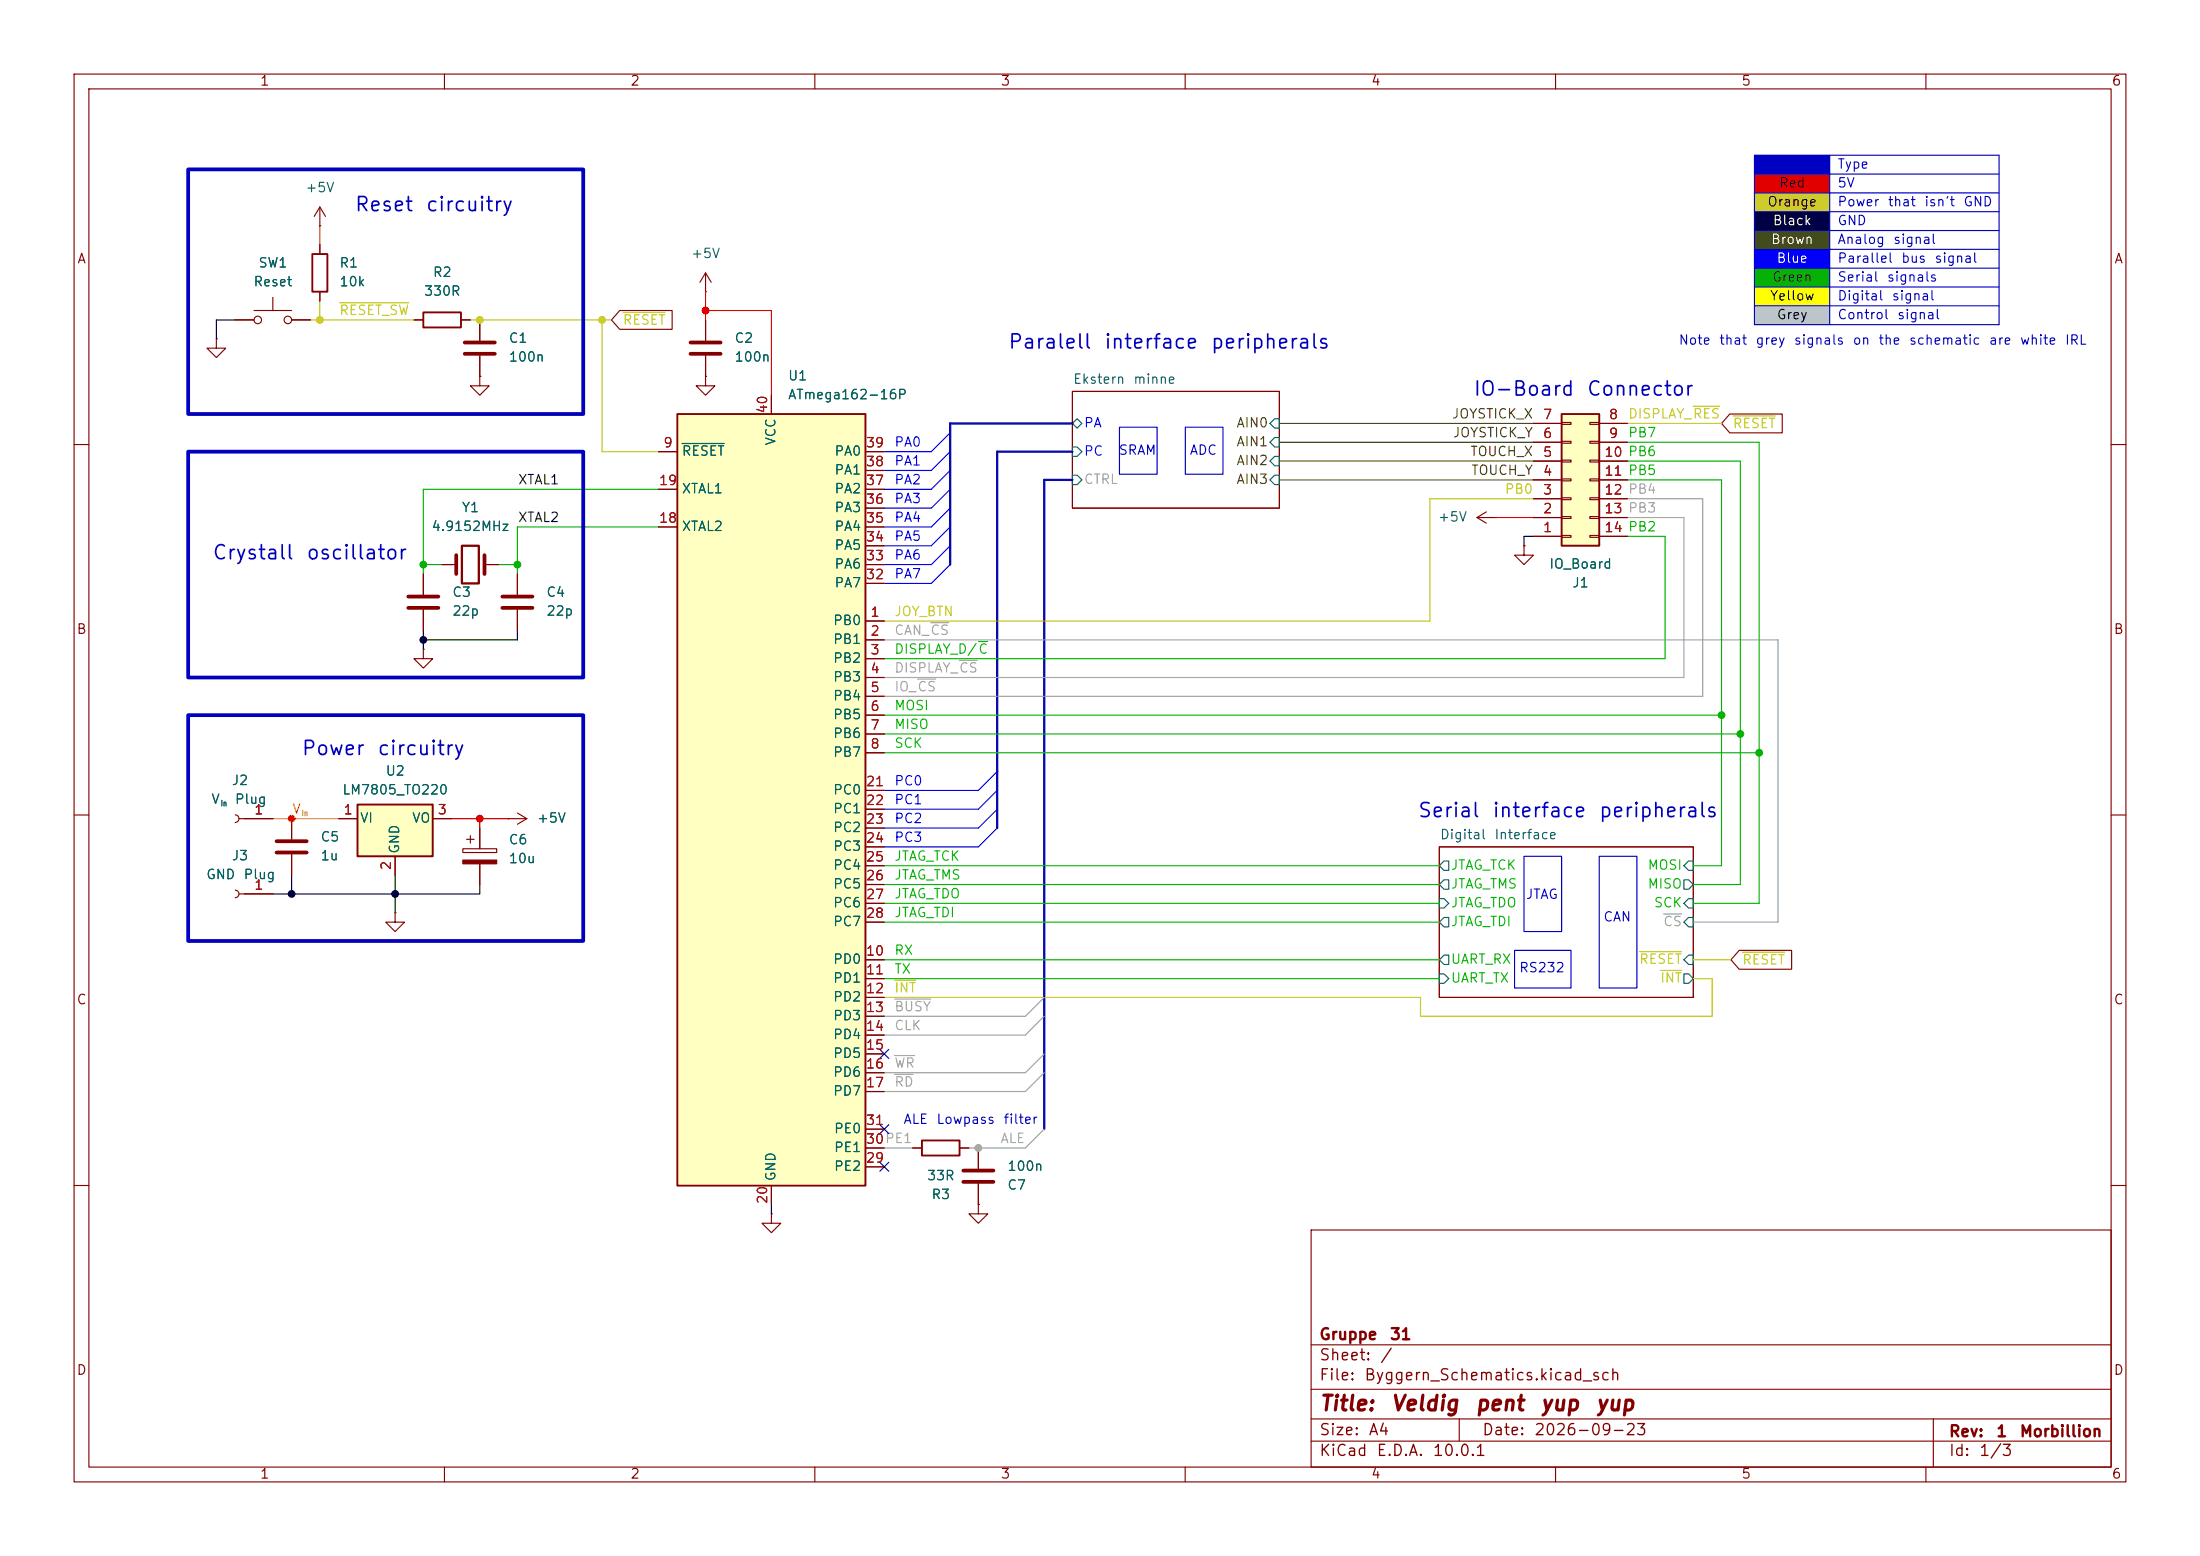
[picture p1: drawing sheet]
<svg xmlns="http://www.w3.org/2000/svg" width="297mm" height="210mm" viewBox="0 0 297 210" stroke-linecap="round" stroke-linejoin="round" font-family="sans-serif">
<g fill="none" stroke="#840000" stroke-width=".15">
<path d="M10 10h277v190h-277zM12 12h273v186h-273zM60 10v2M110 10v2M160 10v2M210 10v2M260 10v2M144.8 52.8h27.9v15.8h-27.9zM10 60h2M285 60h2M10 110h2M194.3 114.3h34.3v20.3h-34.3z"/>
<path d="M285 110h2M10 160h2M177 166h108v32h-108zM285 160h2M60 198v2M110 198v2M160 198v2M177 194.5h108M177 191.5h108M177 187.5h108M177 181.5h108M197 191.5v3"/>
<path d="M210 198v2M260 198v2M261 191.5v6.5"/>
</g>
<path d="M236.9 21h10.1v2.5h-10.1z" fill="#0000c2"/>
<path d="M236.9 23.5h10.1v2.5h-10.1z" fill="#f00"/>
<path d="M236.9 26h10.1v2.6h-10.1z" fill="#f90"/>
<path d="M236.9 28.6h10.1v2.5h-10.1z" fill="#000"/>
<path d="M236.9 31.1h10.1v2.6h-10.1z" fill="#484800"/>
<path d="M236.9 33.7h10.1v2.5h-10.1z" fill="#00f"/>
<path d="M236.9 36.2h10.1v2.5h-10.1z" fill="#00c200"/>
<path d="M236.9 38.7h10.1v2.6h-10.1z" fill="#ff0"/>
<path d="M236.9 41.3h10.1v2.5h-10.1z" fill="#c2c2c2"/>
<path d="M144.8 52.8h27.9v15.8h-27.9zM194.3 114.3h34.3v20.3h-34.3z" fill="none" stroke="#840000" stroke-width=".15"/>
<g fill="none" stroke="#006464" stroke-width=".15">
<path d="M144.8 57.2l.6-.7 .6 .7-.6 .6zM172.1 59.1h.6v1.2h-.6l-.7-.6zM172.1 56.5h.6v1.3h-.6l-.7-.6zM144.8 60.3h.6l.6 .7-.6 .6h-.6zM144.8 64.1h.6l.6 .7-.6 .6h-.6zM172.1 61.6h.6v1.3h-.6l-.7-.7zM172.1 64.1h.6v1.3h-.6l-.7-.6zM194.9 118.7h.7v1.3h-.7l-.6-.6zM194.9 116.2h.7v1.3h-.7l-.6-.7zM227.3 118.7h.7l.6 .7-.6 .6h-.7zM228 116.2h.6v1.3h-.6l-.7-.7zM194.3 131.4h.6l.7 .7-.7 .6h-.6z"/>
<path d="M194.3 121.3h.6l.7 .6-.7 .7h-.6zM194.9 128.9h.7v1.3h-.7l-.6-.7zM194.9 123.8h.7v1.3h-.7l-.6-.6zM227.3 124.5l.7-.7h.6v1.3h-.6zM227.3 131.4h.7l.6 .7-.6 .6h-.7zM228 121.3h.6v1.3h-.6l-.7-.7zM228 128.9h.6v1.3h-.6l-.7-.7z"/>
</g>
<path d="M224.6 123.4h2.4" fill="none" stroke="#9a9a9a" stroke-width=".15"/>
<path d="M221.3 128.4h5.7M224.2 131h2.8" fill="none" stroke="#c3c300" stroke-width=".15"/>
<path d="M210.8 55.9h5.1v17.8h-5.1z" fill="#ffffc2"/>
<path d="M210.8 55.9h5.1v17.8h-5.1zM124.5 153.9h5v2.1h-5z" fill="none" stroke="#840000" stroke-width=".25"/>
<g fill="none" stroke="#840000" stroke-width=".15">
<path d="M95.2 43.2v2.8M95.2 48v2.8M207 59.7h3.8M207 57.2h3.8M210.8 59.6h1.3v.2h-1.3zM210.8 57h1.3v.3h-1.3zM214.6 59.6h1.3v.2h-1.3zM214.6 57h1.3v.3h-1.3zM215.9 59.7h3.8M215.9 57.2h3.8M57.1 77.5v2.8M59.7 76.2h1.9"/>
<path d="M65.4 76.2h1.9M69.8 77.5v2.8M207 72.4h3.8M207 69.9h3.8M207 67.3h3.8M207 64.8h3.8M207 62.2h3.8M210.8 72.3h1.3v.2h-1.3zM210.8 69.7h1.3v.3h-1.3zM210.8 67.2h1.3v.2h-1.3zM210.8 64.6h1.3v.3h-1.3zM210.8 62.1h1.3v.3h-1.3z"/>
<path d="M214.6 72.3h1.3v.2h-1.3zM214.6 69.7h1.3v.3h-1.3zM214.6 67.2h1.3v.2h-1.3zM214.6 64.6h1.3v.3h-1.3zM214.6 62.1h1.3v.3h-1.3zM215.9 72.4h3.8M215.9 69.9h3.8M215.9 67.3h3.8M215.9 64.8h3.8M215.9 62.2h3.8M57.1 82.3v2.8M69.8 82.3v2.8"/>
<path d="M68.6 110.5h.1M68.6 110.5h2.5M69.8 109.7l1.3 .8M71.1 110.5l-1.3 .8M123.2 154.9h1.3M129.5 154.9h1.3M132.1 154.9v2.8M132.1 159.8v2.8M132.1 162.6v1.2h1.2l-1.2 1.3-1.3-1.3h1.3M132.1 162.6h.1"/>
</g>
<path d="M93.2 46.2h4.1M93.2 47.8h4.1M61.6 74.9v2.6M65.4 74.9v2.6M55.1 82h4.1M55.1 80.5h4.1M67.8 82h4.1M67.8 80.5h4.1M130 158h4.1M130 159.5h4.1" fill="none" stroke="#840000" stroke-width=".51"/>
<path d="M62.4 73.7h2.2v5h-2.2z" fill="none" stroke="#840000" stroke-width=".3"/>
<path d="M48.3 108.6h10.1v7h-10.1z" fill="#ffffc2"/>
<path d="M42.2 34.3h2v5.1h-2zM57.1 42.2h5.1v2h-5.1zM48.3 108.6h10.1v7h-10.1z" fill="none" stroke="#840000" stroke-width=".25"/>
<g fill="none" stroke="#840000" stroke-width=".15">
<path d="M43.2 30.5h.1M43.2 27.9l-.8 1.3M43.2 27.9l.7 1.3M43.2 27.9v2.6M43.2 33v1.3M43.2 39.4v1.2M95.2 39.4h.1M95.2 36.8l-.7 1.3M95.2 36.8l.8 1.3M95.2 36.8v2.6M29.2 45.7v1.3h1.3l-1.3 1.3-1.3-1.3h1.3M29.2 45.7h.1"/>
<path d="M31.7 43.2h2.6M34.3 41.9h5.1M36.8 40.1v1.8M39.4 43.2h2.5M55.9 43.2h1.2M62.2 43.2h1.3M64.8 43.2v2.8M64.8 48v2.8M95.2 50.8v1.3h1.3l-1.3 1.2-1.2-1.2h1.2M95.2 50.8h.1M57.1 87.6v1.3h1.3l-1.3 1.3-1.2-1.3h1.2M57.1 87.6h.1"/>
<path d="M31.7 110a.51 .51 0 0 1 .6 .5 .51 .51 0 0 1-.6 .5M32.3 110.5h4.5M39.4 110.5v2.8M39.4 115.3v2.8M45.7 110.5h2.6M53.3 115.6v2.5M58.4 110.5h2.6M31.7 120.1a.51 .51 0 0 1 .6 .6 .51 .51 0 0 1-.6 .5M32.3 120.7h4.5M53.3 123.2v1.3h1.3l-1.3 1.2-1.2-1.2h1.2M53.3 123.2h.1M104.1 163.8v1.3h1.3l-1.3 1.3-1.2-1.3h1.2"/>
<path d="M104.1 163.8h.1"/>
<circle cx="34.8" cy="43.2" r=".51"/>
<circle cx="38.9" cy="43.2" r=".51"/>
</g>
<path d="M62.7 46.2h4.1M62.7 47.8h4.1M37.3 115.1h4.1M37.3 113.5h4.1" fill="none" stroke="#840000" stroke-width=".51"/>
<path d="M91.4 55.9h25.4v104.1h-25.4z" fill="#ffffc2"/>
<path d="M91.4 55.9h25.4v104.1h-25.4z" fill="none" stroke="#840000" stroke-width=".25"/>
<g fill="none" stroke="#840000" stroke-width=".15">
<path d="M43.2 33v1.3M43.2 39.4v1.2M31.7 43.2h2.6M39.4 43.2h2.5M55.9 43.2h1.2M62.2 43.2h1.3M64.8 50.8v1.3h1.2l-1.2 1.2-1.3-1.2h1.3M64.8 50.8h.1M64.8 43.2v2.8M64.8 48v2.8M83.7 41.9h7v2.6h-7l-1.2-1.3zM95.2 50.8h.1"/>
<path d="M95.2 43.2v2.8M95.2 48v2.8M104.1 53.3v2.6M207 59.7h3.8M207 57.2h3.8M215.9 59.7h3.8M215.9 57.2h3.8M233.5 55.9h7.1v2.5h-7.1l-1.1-1.2zM57.1 77.5v2.8M59.7 76.2h1.3M66 76.2h1.3M69.8 77.5v2.8"/>
<path d="M88.9 61h2.5M88.9 71.1h2.5M88.9 66h2.5M116.8 61h2.6M116.8 71.1h2.6M116.8 66h2.6M116.8 78.7h2.6M116.8 76.2h2.6M116.8 73.7h2.6M116.8 68.6h2.6M116.8 63.5h2.6M199.4 69.9l1.3 .7"/>
<path d="M199.4 69.9h2.5M200.7 69.1l-1.3 .8M201.9 69.9h.1M205.7 73.7v1.2h1.3l-1.3 1.3-1.2-1.3h1.2M205.7 73.7h.1M207 69.9h3.8M207 72.4h3.8M207 67.3h3.8M207 64.8h3.8M207 62.2h3.8M215.9 69.9h3.8M215.9 72.4h3.8"/>
<path d="M215.9 67.3h3.8M215.9 64.8h3.8M215.9 62.2h3.8M57.1 82.3v2.8M69.8 82.3v2.8M116.8 83.8h2.6M116.8 86.4h2.6M116.8 88.9h2.6M116.8 91.4h2.6M116.8 94h2.6M116.8 96.5h2.6M116.8 99.1h2.6"/>
<path d="M33 110.5h3.8M39.4 110.5v2.8M39.4 115.3v2.8M45.7 110.5h2.6M53.3 115.6v2.5M58.4 110.5h2.6M62.5 114.6h4.6v.5h-4.6zM63 113.3h1M63.5 112.8v1M64.8 111.8v2.8M64.8 116.6v2.8M68.6 110.5h.1"/>
<path d="M116.8 101.6h2.6M116.8 106.7h2.6M116.8 109.2h2.6M116.8 111.8h2.6M116.8 114.3h2.6M116.8 116.8h2.6M116.8 119.4h2.6M33 120.7h3.8M116.8 129.5h2.6M116.8 132.1h2.6M116.8 134.6h2.6M116.8 137.2h2.6"/>
<path d="M116.8 139.7h2.6M116.8 121.9h2.6M116.8 124.5h2.6M234.8 128.3h7.1v2.5h-7.1l-1.1-1.3zM116.8 142.2h2.6M116.8 144.8h2.6M116.8 147.3h2.6M116.8 157.5h2.6M116.8 154.9h2.6M116.8 152.4h2.6M123.2 154.9h1.3M129.5 154.9h1.3"/>
<path d="M132.1 154.9v2.8M132.1 159.8v2.8M104.1 160v2.6M132.1 162.6h.1"/>
</g>
<path d="M92.1 59.9h5.7" fill="none" stroke="#006464" stroke-width=".15"/>
<path d="M62.5 116.1h4.6v.5h-4.6z" fill="#840000" stroke="#840000" stroke-width=".15"/>
<g fill="none" stroke="#c3c300" stroke-width=".15">
<path d="M41.9 43.2h14M43.2 40.6v2.6M45.8 40.9h9.4M63.5 43.2h19M81.3 43.2v17.8h7.6M84.1 42.2h5.7M219.7 57.2h12.7M228.6 54.8h3.5M234 56.1h5.7M207 67.3h-14v16.5h-73.6M120.8 132.3h2.8M228.6 129.5h5.1"/>
<path d="M228.6 132.1h2.5v5.1h-39.3v-2.6h-72.4M235.2 128.5h5.7"/>
</g>
<g fill="none" stroke="#9a9a9a" stroke-width=".15">
<path d="M219.7 67.3h10.2v26.7h-110.5M219.7 69.9h7.6v21.5h-107.9M119.4 86.4h120.6v38.1h-11.4M123.9 91.7h2.4M125.6 84h2.5M129.5 89.1h2.4M120.8 134.8h4.8M141 137.2l-2.6 2.5h-19M141 134.6l-2.6 2.6h-19M119.4 154.9h3.8M120.8 142.5h2.6M120.8 145h2.5"/>
<path d="M141 152.4l-2.6 2.5h-7.6M141 144.8l-2.6 2.5h-19M141 142.2l-2.6 2.6h-19"/>
</g>
<g fill="none" stroke="#00b200" stroke-width=".15">
<path d="M219.7 59.7h17.8v62.2h-8.9M219.7 64.8h12.7v52h-3.8M219.7 62.2h15.2v57.2h-6.3M219.7 72.4h5.1v16.5h-105.4M119.4 96.5h113M119.4 99.1h115.5M132.1 86.6h1.2M119.4 116.8h74.9M119.4 119.4h74.9M119.4 101.6h118.1M119.4 121.9h74.9M119.4 129.5h74.9"/>
<path d="M119.4 124.5h74.9M119.4 132.1h74.9"/>
</g>
<g fill="none" stroke="#0000c2" stroke-width=".15">
<path d="M236.9 23.5h33M236.9 26h33M236.9 28.6h33M236.9 31.1h33M236.9 33.7h33M236.9 36.2h33M236.9 38.7h33M236.9 21h33v22.8h-33zM247 21v22.8M151.1 57.7h5.1v6.3h-5.1zM160 57.7h5.1v6.3h-5.1zM236.9 41.3h33"/>
<path d="M205.7 115.6h5.1v10.1h-5.1zM215.9 115.6h5.1v17.8h-5.1zM204.5 128.3h7.6v5.1h-7.6z"/>
</g>
<path d="M144.8 57.2h-16.5v19M144.8 61h-10.2v50.8M144.8 64.8h-3.8v87.6" fill="none" stroke="#000084" stroke-width=".3"/>
<path d="M57.1 76.2h2.6M67.3 76.2h2.5M88.9 71.1h-19.1v6.4M88.9 66h-31.8v11.5" fill="none" stroke="#009600" stroke-width=".15"/>
<path d="M31.7 43.2h-2.5v2.5M207 72.4h-1.3v1.3M57.1 85.1v2.5M69.8 85.1v1.3h-12.7M39.4 118.1v2.6M53.3 118.1v5.1M64.8 119.4v1.3h-28M104.1 162.6v1.2" fill="none" stroke="#000" stroke-width=".15"/>
<path d="M36.8 110.5h8.9" fill="none" stroke="#ff5700" stroke-width=".15"/>
<path d="M43.2 30.5v2.5M95.2 39.4v3.8M95.2 41.9h8.9v11.4M201.9 69.9h5.1M61 110.5h7.6M64.8 110.5v1.3" fill="none" stroke="#f00" stroke-width=".15"/>
<path d="M128.3 58.4l-2.6 2.6h-6.3M128.3 73.7l-2.6 2.5h-6.3M128.3 71.1l-2.6 2.6h-6.3M128.3 76.2l-2.6 2.5h-6.3M128.3 63.5l-2.6 2.5h-6.3M128.3 66l-2.6 2.6h-6.3M128.3 68.6l-2.6 2.5h-6.3M128.3 61l-2.6 2.5h-6.3M134.6 106.7l-2.5 2.5h-12.7M134.6 104.1l-2.5 2.6h-12.7M134.6 109.2l-2.5 2.6h-12.7M134.6 111.8l-2.5 2.5h-12.7" fill="none" stroke="#00f" stroke-width=".15"/>
<path d="M172.7 59.7h34.3M172.7 57.2h34.3M172.7 62.2h34.3M172.7 64.8h34.3" fill="none" stroke="#484800" stroke-width=".15"/>
<path d="M118.8 151.8l1.2 1.2M118.8 141.6l1.2 1.2M118.8 156.9l1.2 1.2M120 151.8l-1.2 1.2M120 141.6l-1.2 1.2M120 156.9l-1.2 1.2" fill="none" stroke="#000084" stroke-width=".15"/>
<path d="M25.4 22.9h53.3v33h-53.3zM25.4 61h53.3v30.4h-53.3zM25.4 96.5h53.3v30.5h-53.3z" fill="none" stroke="#0000c2" stroke-width=".51"/>
<g fill="#00b200" stroke="#00b200" stroke-width=".14">
<circle cx="237.5" cy="101.6" r=".46"/>
<circle cx="234.9" cy="99.1" r=".46"/>
<circle cx="232.4" cy="96.5" r=".46"/>
</g>
<g fill="#009600" stroke="#009600" stroke-width=".14">
<circle cx="69.8" cy="76.2" r=".46"/>
<circle cx="57.1" cy="76.2" r=".46"/>
</g>
<g fill="#c3c300" stroke="#c3c300" stroke-width=".14">
<circle cx="43.2" cy="43.2" r=".46"/>
<circle cx="81.3" cy="43.2" r=".46"/>
<circle cx="64.8" cy="43.2" r=".46"/>
</g>
<g fill="#f00" stroke="#f00" stroke-width=".14">
<circle cx="95.2" cy="41.9" r=".46"/>
<circle cx="64.8" cy="110.5" r=".46"/>
</g>
<circle cx="132.1" cy="154.9" r=".46" fill="#9a9a9a" stroke="#9a9a9a" stroke-width=".14"/>
<g fill="#000" stroke="#000" stroke-width=".14">
<circle cx="57.1" cy="86.4" r=".46"/>
<circle cx="39.4" cy="120.7" r=".46"/>
<circle cx="53.3" cy="120.7" r=".46"/>
</g>
<circle cx="39.4" cy="110.5" r=".46" fill="#ff5700" stroke="#ff5700" stroke-width=".14"/>
<g font-size="2" fill="#840000">
<text x="178" y="190.9">Title:</text>
<text x="187.7" y="190.9">Veldig</text>
<text x="199" y="190.9">pent</text>
<text x="207.8" y="190.9">yup</text>
<text x="215.3" y="190.9">yup</text>
</g>
<g font-size="1.9" fill="#0000c2">
<text x="47.8" y="29">Reset</text>
<text x="57.4" y="29">circuitry</text>
<text x="136" y="47.5">Paralell</text>
<text x="148.9" y="47.5">interface</text>
<text x="163.3" y="47.5">peripherals</text>
<text x="198.8" y="53.9">IO-Board</text>
<text x="214.1" y="53.9">Connector</text>
<text x="28.6" y="76">Crystall</text>
<text x="41.2" y="76">oscillator</text>
<text x="40.6" y="102.4">Power</text>
<text x="50.8" y="102.4">circuitry</text>
<text x="191.3" y="110.8">Serial</text>
<text x="201.3" y="110.8">interface</text>
<text x="215.7" y="110.8">peripherals</text>
</g>
<g font-size="1.5" fill="#840000">
<text x="178" y="184">Sheet:</text>
<text x="178" y="181.2">Gruppe</text>
<text x="186.2" y="184">/</text>
<text x="187.5" y="181.2">31</text>
<text x="178" y="186.7">File:</text>
<text x="184.1" y="186.7">Byggern_Schematics.kicad_sch</text>
<text x="178" y="196.9">KiCad</text>
<text x="178" y="194.1">Size:</text>
<text x="184.7" y="194.1">A4</text>
<text x="185.7" y="196.9">E.D.A.</text>
<text x="193.3" y="196.9">10.0.1</text>
<text x="200" y="194.1">Date:</text>
<text x="207" y="194.1">2026-09-23</text>
<text x="263" y="194.3">Rev:</text>
<text x="263" y="196.9">Id:</text>
<text x="267.1" y="196.9">1/3</text>
<text x="269.4" y="194.3">1</text>
<text x="272.6" y="194.3">Morbillion</text>
</g>
<g font-size="1.3" fill="#840000">
<text x="35" y="11.9">1</text>
<text x="85" y="11.9">2</text>
<text x="135" y="11.9">3</text>
<text x="185" y="11.9">4</text>
<text x="235" y="11.9">5</text>
<text x="285" y="11.9">6</text>
<text x="10.3" y="35.9">A</text>
<text x="285.3" y="35.9">A</text>
<text x="10.3" y="85.9">B</text>
<text x="285.3" y="85.9">B</text>
<text x="10.3" y="135.9">C</text>
<text x="285.3" y="135.9">C</text>
<text x="10.3" y="185.9">D</text>
<text x="285.3" y="185.9">D</text>
<text x="35" y="199.9">1</text>
<text x="85" y="199.9">2</text>
<text x="135" y="199.9">3</text>
<text x="185" y="199.9">4</text>
<text x="235" y="199.9">5</text>
<text x="285" y="199.9">6</text>
</g>
<g font-size="1.3" fill="#0000c2">
<text x="248" y="23.1">Type</text>
<text x="248" y="25.6">5V</text>
<text x="248" y="28.2">Power</text>
<text x="254.8" y="28.2">that</text>
<text x="259.7" y="28.2">isn't</text>
<text x="265" y="28.2">GND</text>
<text x="248" y="30.7">GND</text>
<text x="248" y="33.2">Analog</text>
<text x="248" y="35.8">Parallel</text>
<text x="255.5" y="33.2">signal</text>
<text x="256.6" y="35.8">bus</text>
<text x="261.1" y="35.8">signal</text>
<text x="248" y="38.3">Serial</text>
<text x="248" y="40.9">Digital</text>
<text x="254.6" y="38.3">signals</text>
<text x="255.3" y="40.9">signal</text>
<text x="226.5" y="46.8">Note</text>
<text x="232" y="46.8">that</text>
<text x="236.9" y="46.8">grey</text>
<text x="242.1" y="46.8">signals</text>
<text x="248" y="43.4">Control</text>
<text x="250" y="46.8">on</text>
<text x="253.5" y="46.8">the</text>
<text x="256" y="43.4">signal</text>
<text x="257.6" y="46.8">schematic</text>
<text x="268.4" y="46.8">are</text>
<text x="272.6" y="46.8">white</text>
<text x="278.7" y="46.8">IRL</text>
<text x="150.9" y="61.7">SRAM</text>
<text x="160.5" y="61.7">ADC</text>
<text x="205.9" y="121.6">JTAG</text>
<text x="216.4" y="124.7">CAN</text>
<text x="205" y="131.6">RS232</text>
<text x="121.9" y="152">ALE</text>
<text x="126.3" y="152">Lowpass</text>
<text x="135.4" y="152">filter</text>
</g>
<g font-size="1.3" fill="#006464">
<text x="41.1" y="26.3">+5V</text>
<text x="93.2" y="35.2">+5V</text>
<text x="34.1" y="39">Reset</text>
<text x="34.8" y="36.4">SW1</text>
<text x="45.7" y="36.4">R1</text>
<text x="45.7" y="39">10k</text>
<text x="57.1" y="40.2">330R</text>
<text x="58.3" y="37.7">R2</text>
<text x="68.6" y="46.6">C1</text>
<text x="99.1" y="46.6">C2</text>
<text x="68.6" y="49.1">100n</text>
<text x="99.1" y="49.1">100n</text>
<text x="106.3" y="51.7">U1</text>
<text x="144.8" y="52.1">Ekstern</text>
<text x="152.9" y="52.1">minne</text>
<text x="106.3" y="54.2">ATmega162-16P</text>
<text x="91.9" y="61.8">RESET</text>
<text x="105" y="60.2" transform="rotate(-90 105 60.2)">VCC</text>
<text x="112.6" y="64.4">PA1</text>
<text x="112.6" y="61.8">PA0</text>
<text x="58.2" y="72">4.9152MHz</text>
<text x="62.2" y="69.4">Y1</text>
<text x="91.9" y="72">XTAL2</text>
<text x="91.9" y="66.9">XTAL1</text>
<text x="112.6" y="72">PA4</text>
<text x="112.6" y="69.4">PA3</text>
<text x="112.6" y="66.9">PA2</text>
<text x="194" y="70.7">+5V</text>
<text x="112.6" y="77.1">PA6</text>
<text x="112.6" y="74.5">PA5</text>
<text x="209.1" y="77.1">IO_Board</text>
<text x="61" y="80.9">C3</text>
<text x="61" y="83.4">22p</text>
<text x="73.7" y="80.9">C4</text>
<text x="73.7" y="83.4">22p</text>
<text x="112.6" y="79.6">PA7</text>
<text x="212.2" y="79.6">J1</text>
<text x="112.4" y="84.7">PB0</text>
<text x="112.4" y="87.2">PB1</text>
<text x="112.4" y="89.8">PB2</text>
<text x="112.4" y="92.3">PB3</text>
<text x="112.4" y="94.8">PB4</text>
<text x="112.4" y="97.4">PB5</text>
<text x="112.4" y="99.9">PB6</text>
<text x="31.2" y="106.3">J2</text>
<text x="46.1" y="107.5">LM7805_TO220</text>
<text x="52" y="105">U2</text>
<text x="112.4" y="102.5">PB7</text>
<text x="112.4" y="107.5">PC0</text>
<text x="28.4" y="108.8">V</text>
<text x="31.6" y="108.8">Plug</text>
<text x="43.2" y="113.9">C5</text>
<text x="48.5" y="111.4">VI</text>
<text x="55.5" y="111.4">VO</text>
<text x="72.4" y="111.4">+5V</text>
<text x="112.4" y="110.1">PC1</text>
<text x="112.4" y="112.6">PC2</text>
<text x="194.3" y="113.6">Digital</text>
<text x="201.6" y="113.6">Interface</text>
<text x="27.7" y="119">GND</text>
<text x="31.2" y="116.4">J3</text>
<text x="32.8" y="119">Plug</text>
<text x="43.2" y="116.4">1u</text>
<text x="54.2" y="115.3" transform="rotate(-90 54.2 115.3)">GND</text>
<text x="68.6" y="114.3">C6</text>
<text x="68.6" y="116.8">10u</text>
<text x="112.4" y="115.2">PC3</text>
<text x="112.4" y="117.7">PC4</text>
<text x="112.4" y="120.2">PC5</text>
<text x="112.4" y="122.8">PC6</text>
<text x="112.4" y="125.3">PC7</text>
<text x="112.4" y="130.4">PD0</text>
<text x="112.4" y="132.9">PD1</text>
<text x="112.4" y="135.5">PD2</text>
<text x="112.4" y="138">PD3</text>
<text x="112.4" y="140.6">PD4</text>
<text x="112.4" y="143.1">PD5</text>
<text x="112.4" y="145.6">PD6</text>
<text x="112.4" y="148.2">PD7</text>
<text x="112.5" y="155.8">PE1</text>
<text x="112.5" y="153.3">PE0</text>
<text x="105" y="159.5" transform="rotate(-90 105 159.5)">GND</text>
<text x="112.5" y="158.3">PE2</text>
<text x="125.1" y="159.6">33R</text>
<text x="135.9" y="160.9">C7</text>
<text x="135.9" y="158.3">100n</text>
<text x="125.7" y="162.2">R3</text>
</g>
<g font-size="1.3">
<text x="238.5" y="28.2">Orange</text>
<text x="240.1" y="25.6">Red</text>
<text x="238.8" y="40.9">Yellow</text>
<text x="239.1" y="38.3">Green</text>
<text x="239.8" y="43.4">Grey</text>
</g>
<g font-size="1.3" fill="#fff">
<text x="239" y="33.2">Brown</text>
<text x="239.2" y="30.7">Black</text>
<text x="239.7" y="35.8">Blue</text>
</g>
<g font-size="1.3" fill="#c3c300">
<text x="45.7" y="42.8">RESET_SW</text>
<text x="84" y="44.1">RESET</text>
<text x="219.7" y="56.8">DISPLAY_RES</text>
<text x="233.8" y="58.1">RESET</text>
<text x="203.1" y="67">PB0</text>
<text x="120.6" y="83.5">JOY_BTN</text>
<text x="221.2" y="130.4">RESET</text>
<text x="235.1" y="130.5">RESET</text>
<text x="120.6" y="134.3">INT</text>
<text x="224" y="132.9">INT</text>
</g>
<g font-size="1.3" fill="#a90000">
<text x="103.9" y="55.9" transform="rotate(-90 103.9 55.9)">40</text>
<text x="208.2" y="59.4">6</text>
<text x="208.2" y="56.9">7</text>
<text x="217.1" y="56.9">8</text>
<text x="217.1" y="59.4">9</text>
<text x="88.9" y="65.8">19</text>
<text x="89.5" y="60.7">9</text>
<text x="116.8" y="65.8">37</text>
<text x="116.8" y="63.2">38</text>
<text x="116.8" y="60.7">39</text>
<text x="208.2" y="64.5">4</text>
<text x="208.2" y="62">5</text>
<text x="216.5" y="62">10 PB6</text>
<text x="216.5" y="64.5">11 PB5</text>
<text x="216.5" y="62">10</text>
<text x="216.5" y="64.5">11</text>
<text x="88.9" y="70.9">18</text>
<text x="116.8" y="70.9">35</text>
<text x="116.8" y="68.3">36</text>
<text x="208.2" y="69.6">2</text>
<text x="208.2" y="67.1">3</text>
<text x="216.5" y="67.1">12 PB4</text>
<text x="216.5" y="69.6">13 PB3</text>
<text x="216.5" y="67.1">12</text>
<text x="216.5" y="69.6">13</text>
<text x="116.8" y="75.9">33</text>
<text x="116.8" y="73.4">34</text>
<text x="208.2" y="72.1">1</text>
<text x="216.5" y="72.1">14 PB2</text>
<text x="216.5" y="72.1">14</text>
<text x="116.8" y="78.5">32</text>
<text x="117.4" y="83.6">1</text>
<text x="117.4" y="86.1">2</text>
<text x="117.4" y="88.6">3</text>
<text x="117.4" y="91.2">4</text>
<text x="117.4" y="93.7">5</text>
<text x="117.4" y="96.3">6</text>
<text x="117.4" y="98.8">7</text>
<text x="117.4" y="101.3">8</text>
<text x="116.8" y="106.4">21</text>
<text x="34.2" y="110.2">1</text>
<text x="46.3" y="110.2">1</text>
<text x="59" y="110.2">3</text>
<text x="116.8" y="109">22</text>
<text x="116.8" y="111.5">23</text>
<text x="53.1" y="117.5" transform="rotate(-90 53.1 117.5)">2</text>
<text x="116.8" y="114">24</text>
<text x="116.8" y="116.6">25</text>
<text x="116.8" y="119.1">26</text>
<text x="34.2" y="120.4">1</text>
<text x="116.8" y="121.7">27</text>
<text x="116.8" y="124.2">28</text>
<text x="116.8" y="129.3">10</text>
<text x="116.8" y="131.8">11</text>
<text x="116.8" y="134.4">12</text>
<text x="116.8" y="136.9">13</text>
<text x="116.8" y="139.4">14</text>
<text x="116.8" y="142">15</text>
<text x="116.8" y="144.5">16</text>
<text x="116.8" y="147.1">17</text>
<text x="116.8" y="154.7">30PE1</text>
<text x="116.8" y="152.1">31</text>
<text x="116.8" y="154.7">30</text>
<text x="116.8" y="157.2">29</text>
<text x="103.9" y="162.6" transform="rotate(-90 103.9 162.6)">20</text>
</g>
<g font-size="1.3" fill="#00f">
<text x="146.2" y="58">PA</text>
<text x="120.6" y="60.6">PA0</text>
<text x="120.6" y="63.2">PA1</text>
<text x="120.6" y="65.7">PA2</text>
<text x="146.2" y="61.8">PC</text>
<text x="120.6" y="70.8">PA4</text>
<text x="120.6" y="68.2">PA3</text>
<text x="120.6" y="73.3">PA5</text>
<text x="120.6" y="75.9">PA6</text>
<text x="120.6" y="78.4">PA7</text>
<text x="120.6" y="106.3">PC0</text>
<text x="120.6" y="108.9">PC1</text>
<text x="120.6" y="114">PC3</text>
<text x="120.6" y="111.4">PC2</text>
</g>
<g font-size="1.3" fill="#484800">
<text x="166.8" y="58">AIN0</text>
<text x="195.9" y="56.8">JOYSTICK_X</text>
<text x="196" y="59.3">JOYSTICK_Y</text>
<text x="166.8" y="63.1">AIN2</text>
<text x="166.8" y="65.6">AIN3</text>
<text x="166.8" y="60.6">AIN1</text>
<text x="198.4" y="61.9">TOUCH_X</text>
<text x="198.5" y="64.4">TOUCH_Y</text>
</g>
<g font-size="1.3" fill="#00b200">
<text x="219.7" y="59.3">PB7</text>
<text x="120.6" y="88.6">DISPLAY_D/C</text>
<text x="120.6" y="101.3">SCK</text>
<text x="120.6" y="98.7">MISO</text>
<text x="120.6" y="96.2">MOSI</text>
<text x="120.6" y="119">JTAG_TMS</text>
<text x="120.6" y="116.5">JTAG_TCK</text>
<text x="195.8" y="117.7">JTAG_TCK</text>
<text x="222.3" y="117.7">MOSI</text>
<text x="120.6" y="121.6">JTAG_TDO</text>
<text x="120.6" y="124.1">JTAG_TDI</text>
<text x="195.8" y="120.2">JTAG_TMS</text>
<text x="195.8" y="122.8">JTAG_TDO</text>
<text x="195.8" y="125.3">JTAG_TDI</text>
<text x="222.3" y="120.2">MISO</text>
<text x="223.2" y="122.8">SCK</text>
<text x="120.6" y="129.2">RX</text>
<text x="120.6" y="131.7">TX</text>
<text x="195.8" y="130.4">UART_RX</text>
<text x="195.8" y="132.9">UART_TX</text>
</g>
<g font-size="1.3" fill="#0f0f0f">
<text x="69.8" y="65.7">XTAL1</text>
<text x="69.8" y="70.8">XTAL2</text>
</g>
<g font-size="1.3" fill="#9a9a9a">
<text x="146.2" y="65.6">CTRL</text>
<text x="120.6" y="86">CAN_CS</text>
<text x="120.6" y="93.6">IO_CS</text>
<text x="120.6" y="91.1">DISPLAY_CS</text>
<text x="224.5" y="125.3">CS</text>
<text x="120.6" y="136.8">BUSY</text>
<text x="120.6" y="139.4">CLK</text>
<text x="120.6" y="144.4">WR</text>
<text x="120.6" y="147">RD</text>
<text x="135" y="154.6">ALE</text>
</g>
<text font-size="1.3" fill="#ff5700" x="39.4" y="110.1">V</text>
<text font-size=".8" fill="#006464" x="29.7" y="109">In</text>
<text font-size=".8" fill="#ff5700" x="40.7" y="110.3">In</text>
</svg>
